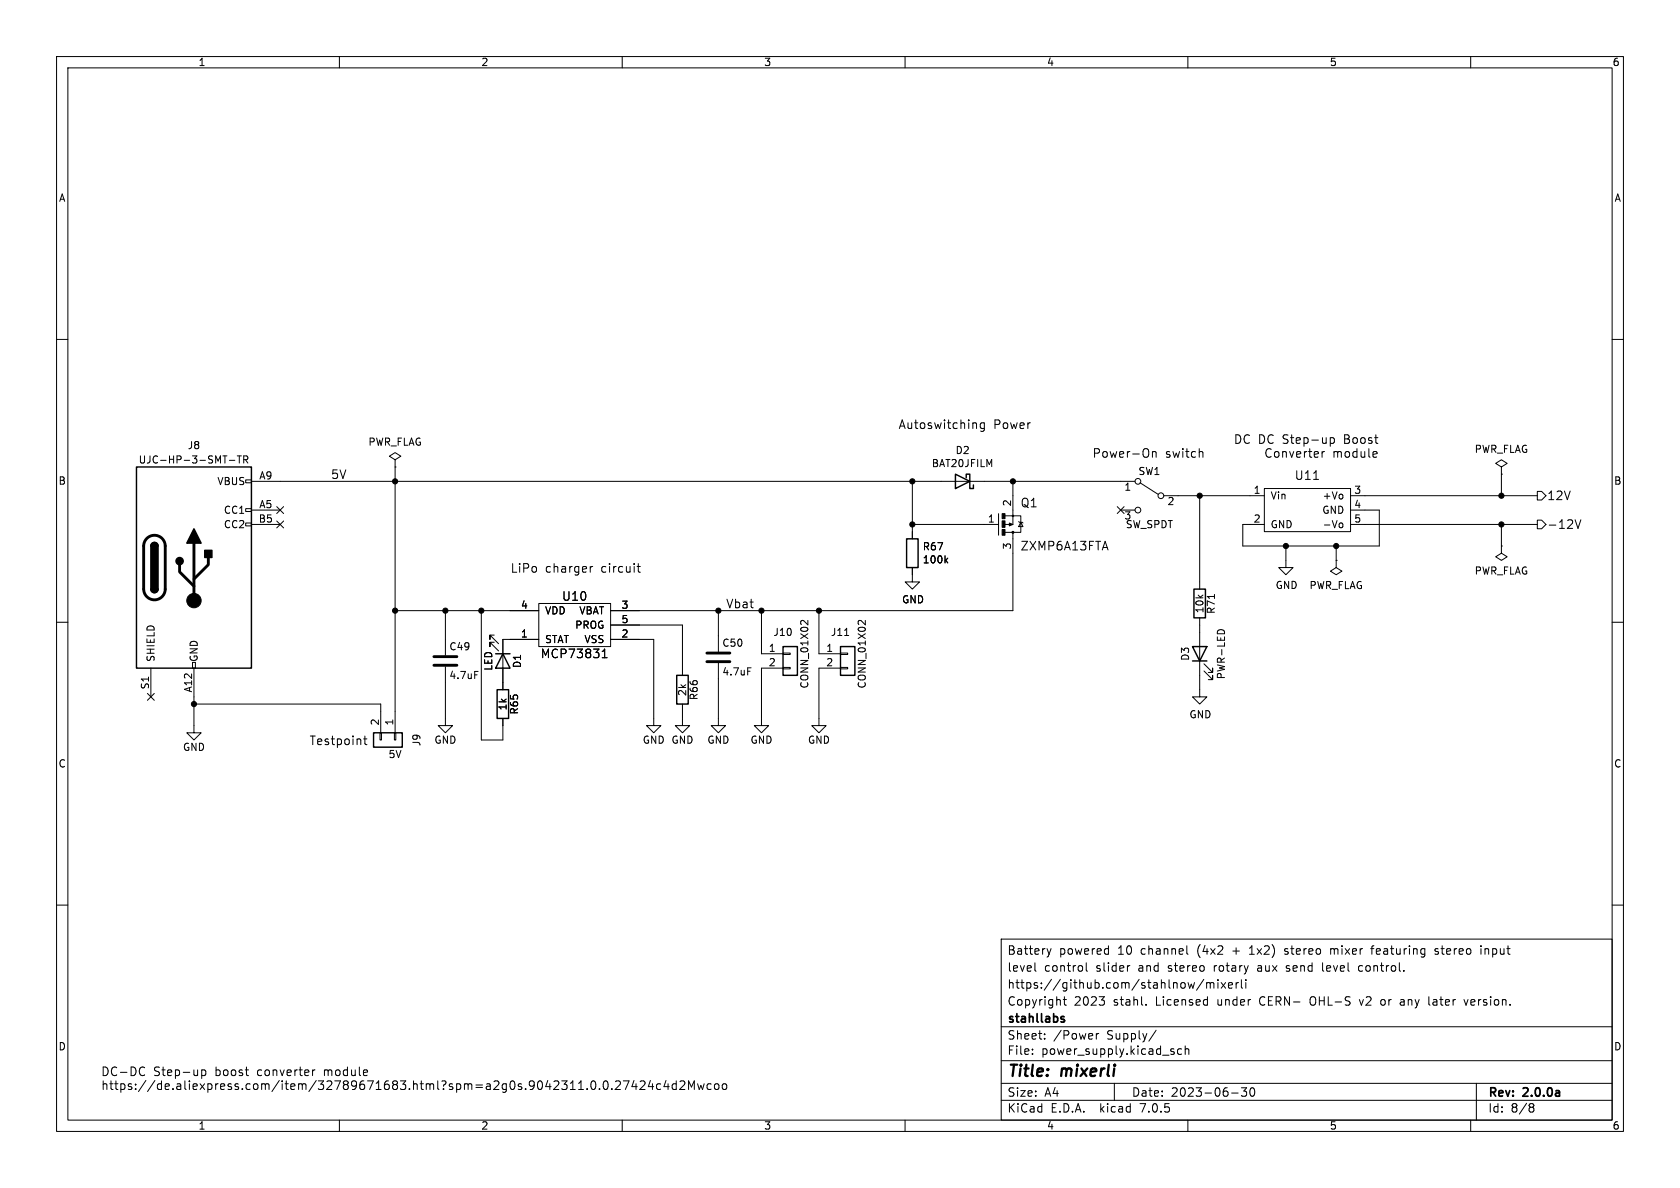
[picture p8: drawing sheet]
<svg xmlns="http://www.w3.org/2000/svg" width="297mm" height="210mm" viewBox="0 0 297 210" stroke-linecap="round" stroke-linejoin="round" font-family="sans-serif">
<g fill="none" stroke="#000" stroke-width=".18">
<path d="M10 10h277v190h-277zM12 12h273v186h-273zM60 10v2M110 10v2M160 10v2M210 10v2M260 10v2M10 60h2M285 60h2M172.4 74.7l.2 .3v.8M174 74.7v1.3l-.3 .3-.3-.1M174 74.8l-.4-.1-.3 .3v.5l.1 .2h.6"/>
<path d="M203.7 80l.3-.2 .3 .1 .1 .9M203.7 79.8v1M212.2 79.8h.2l.3 .2v.8M233.7 79.8v1M234.2 79.8l-.3 .1-.2 .2M235.2 77.4v1.5M235.2 77.4h.4l.3 .3v.4l-.1 .2h-.6M242.9 79.8l.5 .1v.3l-.7 .1M40.5 81.4h1M41.9 80.6h.8M42.3 80.6v1.3M43.1 81.3l.6-.1 .1-.2v-.3l-.7-.1v1.3"/>
<path d="M43.4 81.3l.4 .6M43.4 92.5h1v.5h-1zM43.4 89.9h1v.5h-1zM43.4 84.8h1v.5h-1zM44.4 90.2h5.1M44.4 85.1h156.3M44.4 92.7h5.1M48.9 92.1l1.2 1.2M48.9 89.6l1.2 1.2M50.1 92.1l-1.2 1.2M50.1 89.6l-1.2 1.2M69.8 81.3l1.1-.7-1.1-.6-1 .6 1 .7v1.3"/>
<path d="M69.8 82.6h.1M69.8 82.6v46.9M112.8 99.6v1.3l.4 .3M161.3 92.7h15.2M161.3 85.1v10.2M167.2 99l.4 .5M167.6 98.7l-.5 .4M176.5 90.8v3.8M177.7 91.2h2.8v2.9h-2.8M177.7 92.7h.7M179.1 94.1v13.9h-71.2M179.1 85.1v7.6"/>
<path d="M180.1 92.2l.7 .3M180.5 92.3l.3 .8h-.7zM197.5 89.6l1.2 1.2M198.1 90.2h2.6M198.7 89.6l-1.2 1.2M201.5 85.3l3.2 2.1M205.7 87.6h17.8M212.1 87.6v16.5M223.5 86.4h15.3v7.6h-15.3zM227.3 96.5v3.8h1.3l-1.3 1.3-1.2-1.3h1.2M232.2 84.7h.9M236.2 99.1v1.2l1 .7-1 .6-1-.6 1-.7"/>
<path d="M236.2 99.1h.1M236.2 96.5v2.6M237 92.4l.3 .1 .1 .2-.1 .5-.3 .1M238.8 90.2h5v6.3h-24.1v-3.8h3.8M238.8 92.7h33M238.8 87.6h33M243.4 80.8h-.5M265.4 96.5v1.3l1 .6-1 .7-1-.7 1-.6M265.4 96.5h.1M265.4 82.6l1-.7-1-.6-1 .6 1 .7v1.2M265.4 83.8h.1M265.4 83.8v3.8"/>
<path d="M265.4 92.7v3.8M271.8 86.9h.7l.8 .7-.8 .8h-.7zM271.8 91.9h.7l.8 .8-.8 .8h-.7zM278.5 91.9l.5 1.5 .5-1.5M10 110h2M26.7 118.1v5.1M34 117.1h.5v1h-.5zM34.3 118.1v11.4h1.3l-1.3 1.3-1.3-1.3h1.3M69.8 108h25.4M78.7 117.9v10.4h1.3l-1.3 1.2-1.2-1.2h1.2M78.7 108v7.8M83.9 118.7h.6"/>
<path d="M85.1 108v22.8h3.8v-3.8M87.4 112.3h-.8v.7v-.7l1.5 1.5M87.4 113.5h-.8v.8v-.8l1.5 1.6M95.2 106.7h12.7v7.6h-12.7zM95.2 113h-6.3v8.9M104.3 100.1v1.1M104.8 100.1l-.3 .1-.2 .2M106.5 116.3h.8M106.5 115.2l.4-.5v1.6M107.9 113h7.7v15.3h1.2l-1.2 1.2-1.3-1.2h1.3M107.9 110.5h12.7v8.9M112.6 100.1h.6"/>
<path d="M127 117.2v11.1h1.3l-1.3 1.2-1.3-1.2h1.3M127 108v7.2M132.2 118.1h.6M134.6 108v7.6h3.8M138.4 118h1.3v.2h-1.3zM138.4 115.4h1.3v.3h-1.3zM138.4 118.1h-3.8v10.2h1.3l-1.3 1.2-1.3-1.2h1.3M142.8 109.7v.8l-.9-.8-.3 .1-.1 .4M144.8 108v7.6h3.8M148.6 118h1.3v.2h-1.3zM148.6 115.4h1.3v.3h-1.3zM148.6 118.1h-3.8v10.2h1.2l-1.2 1.2-1.3-1.2h1.3"/>
<path d="M149.3 112.3h.7M153 109.7v.8l-.9-.8-.3 .1-.1 .4M161.3 100.3v2.6h1.3l-1.3 1.2-1.3-1.2h1.3M212.1 109.2v14h1.3l-1.3 1.3-1.3-1.3h1.3M212.9 118.6l1.5 1.5v-.7v.7h-.8M212.9 117.3l1.5 1.6v-.8v.8h-.8M215.3 111.5l.5-.2 .6 .2M285 110h2M26.1 122.6l1.2 1.2M27.3 122.6l-1.2 1.2M34.3 124.5h33v5M64.3 130.6h.6"/>
<path d="M64.5 130.1v1.3l.4 .2M67.2 129.5h.2v1.3h-.2zM69.7 129.5h.3v1.3h-.3zM120.6 124.5v3.8h1.3l-1.3 1.2-1.2-1.2h1.2M10 160h2M285 160h2M177 166h108v32h-108zM183 170.2v1.3l.2 .2M185.1 167.7l.4 1M185.5 168.7l-.2 .4M185.8 167.7l-.3 1M188 176.7h.5"/>
<path d="M188.2 176.2v1.3l.3 .2M191.3 170.8v.8M192 170.2v1.3l.2 .2M194.3 176.2h.9l-.5 .6M195.1 176.8l.1 .3-.1 .5M195.5 167.7l.5 .1M196 167.2v1.5M196 168.6l-.5 .1M199.7 170.7l-.2 .1-.2 .2M202.6 177.6v.1M209.8 167.2v1.3l.2 .2M211.2 173.7l-.3 1-.3-.7-.3 .7"/>
<path d="M212.8 173.1l-1.3 2M213 176.7l.5 .1M213.3 173.7v1M213.3 173.8l.4-.1 .3 .2M213.5 177.6l-.5 .1M213.5 176.2v1.5M214 173.9l.2-.2 .3 .1 .1 .9M214 173.9v.8M215.3 173.2v.1M215.3 173.7v1M215.9 173.7l.8 1M216.7 173.7l-.8 1"/>
<path d="M217.2 174.2l.7-.1-.1-.3-.4-.1-.2 .2v.7h.6M218.5 173.7v1M219 173.7l-.3 .1-.2 .2M219.5 173.2v1.3l.2 .2M220.2 173.2v.1M220.2 173.7v1M220.7 170.7l-.4 1M248.2 171.6v.1M251.5 167.7l.4 .1M251.9 168.6l-.4 .1M251.9 167.7v1.2l-.2 .2-.3 .1M25.1 188.6l.5 .2"/>
<path d="M25.6 190l-.5 .1M35.7 189.2l.4-.1 .3 .3v.5l-.2 .2h-.5M35.7 189.1v1.5M43.4 189.1h.5M43.6 190.1h.3M55.3 189.1v1M55.7 189.1l-.3 .1-.1 .2M60 198v2M64.8 189.1l.2 .4-.7 .1M64.9 190.1h-.1M107 191.1a.83 .83 0 0 1 .6 .6 .83 .83 0 0 1-.3 .8l-.3 .1M108.2 192.5v.1"/>
<path d="M108.8 191.2l.6-.1 .2 .1 .1 .3-1 1.1h1M110 198v2M110.2 191.1h1l-.6 1.5M112.1 191l-.4 1.1h1M112.4 191.6v1M113.2 191.2l.5-.1 .3 .1v.3l-.9 1.1h.9M115 191l-.4 1.1h1M115.3 191.6v1M116.8 191.7l-.4-.1-.3 .3v.4l.1 .2h.6M117.7 191l-.3 1.1h.9M118.1 191.6v1M119.6 191.7l-.5-.1-.3 .3v.4l.2 .2h.6"/>
<path d="M119.6 191.1v1.5M120.2 191.2l.6-.1 .2 .1 .1 .3-1 1.1h1M121.7 192.6v-1.5l.5 1.1 .5-1.1v1.5M123.3 191.6l.3 1 .3-.7 .3 .7 .3-1M125.7 191.7l-.4-.1-.3 .3v.4l.1 .2h.6M126.4 191.7l.4-.1 .3 .3v.4l-.3 .3-.4-.1-.1-.2v-.4zM127.8 191.7l.2-.1 .4 .1 .1 .6-.2 .2-.3 .1-.2-.1zM160 198v2M177 194.5h108M177 191.5h108M177 187.5h108M177 181.5h108"/>
<path d="M182.5 186.3v.1M182.5 185.5v.1M184.7 183.6v.1M184.7 182.8v.1M193.8 182.7v1M194.2 182.7l-.2 .1-.2 .2M197 191.5v3M204.4 182.1l-1.3 2M207.2 185.9l.3 .1 .1 .2-.2 .2h-.3M207.2 185.4l.3 .1M208.9 185.5l-.4-.1-.3 .3v.4l.1 .2h.6M209.5 185.5l.2-.1 .4 .1 .1 .9"/>
<path d="M209.5 184.9v1.5M210 198v2M217.7 193.2h1.2M219.5 192.3h.9l-.5 .6 .4 .1v.7l-.2 .1h-.4l-.2-.1M221.2 192.4l.1-.1a.81 .81 0 0 1 .6 .6 .81 .81 0 0 1-.3 .8l-.1 .1a.81 .81 0 0 1-.6-.6 .81 .81 0 0 1 .3-.8zM260 198v2M261 191.5v6.5M270.5 195.7h.1M270.5 195.2l.4-.1 .2 .1 .1 .3-.3 .2M270.6 195.7h.3M270.6 195.7l-.1 .1M270.9 195.7l.3 .3-.1 .5-.2 .1-.4-.1"/>
<circle cx="179.1" cy="91.2" r=".13"/>
<circle cx="201.2" cy="90.2" r=".51"/>
<circle cx="201.2" cy="85.1" r=".51"/>
<circle cx="205.2" cy="87.6" r=".51"/>
</g>
<path d="M187.6 179.8h.5M187.6 180.1l.5 .2 .1 .1-.1 .2-.4 .1" fill="none" stroke="#000" stroke-width=".3"/>
<g fill="none" stroke="#000" stroke-width=".25">
<path d="M24.1 82.6h20.3v35.5h-20.3zM26.7 96.5a.64 .64 0 0 1 .6-.6 .64 .64 0 0 1 .6 .6M160.3 95.3h2v5h-2zM168.9 83.8l2.5 1.3-2.5 1.3zM170.8 84.5v-.7h.6v2.6h.7v-.7M26.7 104.1a.64 .64 0 0 0 .6 .7 .64 .64 0 0 0 .6-.7M87.6 115.6h2.6M88.9 115.6l1.3 2.5h-2.6zM119.6 119.4h2.1v5.1h-2.1zM138.4 114.3h2.6v5.1h-2.6zM148.6 114.3h2.5v5.1h-2.5zM210.8 114.3h2.6l-1.3 2.5z"/>
<path d="M210.8 116.8h2.6M211.1 104.1h2v5.1h-2zM66 129.5h5.1v2.6h-5.1zM87.9 121.9h2v5.1h-2z"/>
</g>
<path d="M26 95.2a1.9 1.9 0 0 1 2-.4 1.9 1.9 0 0 1 1.2 1.7v7.6a1.91 1.91 0 0 1-1.9 1.9 1.91 1.91 0 0 1-1.9-1.9v-7.7l.2-.7zM31.7 99.8v1.3l2.6 2.5M34.3 96v10.2M36.8 98.6v1.2l-2.5 2.6M76.7 117.6h4.1M76.7 116.1h4.1M125 117h4M125 115.4h4" fill="none" stroke="#000" stroke-width=".51"/>
<g fill="#000" stroke="#000" stroke-width=".25">
<path d="M26.9 96.1a.64 .64 0 0 1 .6-.2 .64 .64 0 0 1 .4 .6h-1.2zM34.3 93.5l1.3 2.5h-2.6zM36.2 97.3h1.3v1.3h-1.3zM26.7 96.5h1.2v7.6h-1.2zM26.7 104.1h1.2a.64 .64 0 0 1-.6 .7 .64 .64 0 0 1-.6-.7z"/>
<circle cx="31.7" cy="99.2" r=".63"/>
</g>
<g fill="#000" stroke="#000" stroke-width=".18">
<path d="M177.2 93.6h.5v1h-.5zM177.2 92.1h.5v1.1h-.5zM177.2 90.8h.5v.9h-.5zM178.4 92.5l.7 .2-.7 .3z"/>
<circle cx="69.8" cy="85.1" r=".46"/>
<circle cx="161.3" cy="85.1" r=".46"/>
<circle cx="161.3" cy="92.7" r=".46"/>
<circle cx="179.1" cy="94.1" r=".18"/>
<circle cx="179.1" cy="85.1" r=".46"/>
<circle cx="212.1" cy="87.6" r=".46"/>
<circle cx="227.3" cy="96.5" r=".46"/>
<circle cx="236.2" cy="96.5" r=".46"/>
<circle cx="265.4" cy="92.7" r=".46"/>
<circle cx="265.4" cy="87.6" r=".46"/>
<circle cx="34.3" cy="106.2" r="1.27"/>
<circle cx="69.8" cy="108" r=".46"/>
<circle cx="78.7" cy="108" r=".46"/>
<circle cx="85.1" cy="108" r=".46"/>
<circle cx="127" cy="108" r=".46"/>
<circle cx="134.6" cy="108" r=".46"/>
<circle cx="144.8" cy="108" r=".46"/>
<circle cx="34.3" cy="124.5" r=".46"/>
</g>
<g font-size="2.8">
<text x="178" y="190.8">Title:</text>
<text x="187.5" y="190.8">mixerli</text>
</g>
<g font-size="2.1">
<text x="158.7" y="76">Autoswitching</text>
<text x="175.5" y="76">Power</text>
<text x="193" y="81">Power-On</text>
<text x="205.9" y="81">switch</text>
<text x="218.1" y="78.6">DC DC Step-up</text>
<text x="223.5" y="81">Converter</text>
<text x="235.6" y="81">module</text>
<text x="237.6" y="78.6">Boost</text>
<text x="58.4" y="84.8">5V</text>
<text x="180.4" y="89.9">Q1</text>
<text x="228.9" y="85">U11</text>
<text x="273.4" y="88.6">12V</text>
<text x="273.4" y="93.7">-12V</text>
<text x="90.2" y="101.4">LiPo</text>
<text x="96.3" y="101.4">charger</text>
<text x="106.1" y="101.4">circuit</text>
<text x="180.4" y="97.5">ZXMP6A13FTA</text>
<text x="99.3" y="106.4">U10</text>
<text x="128.3" y="107.6">Vbat</text>
<text x="95.5" y="116.5">MCP73831</text>
<text x="54.6" y="131.8">Testpoint</text>
<text x="178" y="171.9">level</text>
<text x="178" y="168.9">Battery</text>
<text x="184.5" y="171.9">control</text>
<text x="187.2" y="168.9">powered</text>
<text x="193.7" y="171.9">slider</text>
<text x="197.5" y="168.9">10</text>
<text x="201.2" y="171.9">and</text>
<text x="201.6" y="168.9">channel</text>
<text x="206.5" y="171.9">stereo</text>
<text x="211.6" y="168.9">(4x2</text>
<text x="214.6" y="171.9">rotary</text>
<text x="217.9" y="168.9">+</text>
<text x="221" y="168.9">1x2)</text>
<text x="222.4" y="171.9">aux</text>
<text x="227.3" y="168.9">stereo</text>
<text x="227.6" y="171.9">send</text>
<text x="234" y="171.9">level</text>
<text x="235.4" y="168.9">mixer</text>
<text x="240.5" y="171.9">control.</text>
<text x="242.8" y="168.9">featuring</text>
<text x="254.1" y="168.9">stereo</text>
<text x="262.2" y="168.9">input</text>
<text x="178" y="177.9">Copyright</text>
<text x="178" y="174.9">https://github.com/stahlnow/mixerli</text>
<text x="189.8" y="177.9">2023</text>
<text x="196.7" y="177.9">stahl.</text>
<text x="204.2" y="177.9">Licensed</text>
<text x="215.2" y="177.9">under</text>
<text x="222.7" y="177.9">CERN-</text>
<text x="231.7" y="177.9">OHL-S</text>
<text x="240.6" y="177.9">v2</text>
<text x="244.4" y="177.9">or</text>
<text x="247.9" y="177.9">any</text>
<text x="253" y="177.9">later</text>
<text x="259.4" y="177.9">version.</text>
<text x="178" y="183.9">Sheet:</text>
<text x="178" y="181.1">stahllabs</text>
<text x="186.2" y="183.9">/Power</text>
<text x="195.6" y="183.9">Supply/</text>
<text x="17.8" y="190.3">DC-DC</text>
<text x="27" y="190.3">Step-up</text>
<text x="37.9" y="190.3">boost</text>
<text x="45.4" y="190.3">converter</text>
<text x="57.2" y="190.3">module</text>
<text x="178" y="186.6">File:</text>
<text x="184" y="186.6">power_supply.kicad_sch</text>
<text x="17.8" y="192.8">https://de.aliexpress.com/item/32789671683.html?spm=a2g0s.9042311.0.0.27424c4d2Mwcoo</text>
<text x="178" y="196.8">KiCad</text>
<text x="178" y="194">Size:</text>
<text x="184.6" y="194">A4</text>
<text x="185.7" y="196.8">E.D.A.</text>
<text x="194.4" y="196.8">kicad</text>
<text x="200" y="194">Date:</text>
<text x="201.5" y="196.8">7.0.5</text>
<text x="206.9" y="194">2023-06-30</text>
<text x="263" y="194.2">Rev:</text>
<text x="263" y="196.8">Id:</text>
<text x="267" y="196.8">8/8</text>
<text x="269.2" y="194.2">2.0.0a</text>
</g>
<g font-size="1.8">
<text x="35" y="11.8">1</text>
<text x="85" y="11.8">2</text>
<text x="135" y="11.8">3</text>
<text x="185" y="11.8">4</text>
<text x="235" y="11.8">5</text>
<text x="285" y="11.8">6</text>
<text x="10.4" y="35.8">A</text>
<text x="285.4" y="35.8">A</text>
<text x="24.5" y="82.1">UJC-HP-3-SMT-TR</text>
<text x="33.1" y="79.6">J8</text>
<text x="65.1" y="79">PWR_FLAG</text>
<text x="164.7" y="82.7">BAT20JFILM</text>
<text x="168.9" y="80.4">D2</text>
<text x="260.6" y="80.2">PWR_FLAG</text>
<text x="10.3" y="85.8">B</text>
<text x="38.4" y="85.9">VBUS</text>
<text x="45.8" y="89.9">A5</text>
<text x="45.8" y="84.8">A9</text>
<text x="178.8" y="89.6" transform="rotate(-90 178.8 89.6)">2</text>
<text x="198.7" y="87">1</text>
<text x="201.2" y="84.1">SW1</text>
<text x="206.3" y="89.5">2</text>
<text x="221.6" y="87.4">1</text>
<text x="224.5" y="88.5">Vin</text>
<text x="233.8" y="88.5">+Vo</text>
<text x="239.4" y="87.4">3</text>
<text x="239.4" y="89.9">4</text>
<text x="285.3" y="85.8">B</text>
<text x="39.6" y="91">CC1</text>
<text x="39.6" y="93.5">CC2</text>
<text x="45.7" y="92.5">B5</text>
<text x="174.6" y="92.5">1</text>
<text x="198.7" y="92.1">3</text>
<text x="199" y="93.5">SW_SPDT</text>
<text x="221.6" y="92.5">2</text>
<text x="224.5" y="93.5">GND</text>
<text x="233.7" y="91">GND</text>
<text x="233.8" y="93.5">-Vo</text>
<text x="239.4" y="92.5">5</text>
<text x="163.1" y="97.4">R67</text>
<text x="163.1" y="99.8">100k</text>
<text x="178.8" y="97.2" transform="rotate(-90 178.8 97.2)">3</text>
<text x="260.6" y="101.7">PWR_FLAG</text>
<text x="92" y="107.7">4</text>
<text x="109.8" y="107.7">3</text>
<text x="159.4" y="106.8">GND</text>
<text x="225.5" y="104.3">GND</text>
<text x="231.4" y="104.3">PWR_FLAG</text>
<text x="92" y="112.8">1</text>
<text x="96.3" y="113.9">STAT</text>
<text x="96.3" y="108.8">VDD</text>
<text x="101.7" y="111.3">PROG</text>
<text x="102.4" y="108.8">VBAT</text>
<text x="103.3" y="113.9">VSS</text>
<text x="109.8" y="112.8">2</text>
<text x="109.8" y="110.2">5</text>
<text x="136.7" y="112.6">J10</text>
<text x="146.8" y="112.6">J11</text>
<text x="212.9" y="108.5" transform="rotate(-90 212.9 108.5)">10k</text>
<text x="214.9" y="108.6" transform="rotate(-90 214.9 108.6)">R71</text>
<text x="27.5" y="117.1" transform="rotate(-90 27.5 117.1)">SHIELD</text>
<text x="35.1" y="117.1" transform="rotate(-90 35.1 117.1)">GND</text>
<text x="79.4" y="115.1">C49</text>
<text x="87.2" y="118.6" transform="rotate(-90 87.2 118.6)">LED</text>
<text x="92.3" y="118.1" transform="rotate(-90 92.3 118.1)">D1</text>
<text x="127.6" y="114.5">C50</text>
<text x="127.6" y="119.6">4.7uF</text>
<text x="135.9" y="115.3">1</text>
<text x="135.9" y="117.9">2</text>
<text x="146" y="115.3">1</text>
<text x="146" y="117.9">2</text>
<text x="210.4" y="116.9" transform="rotate(-90 210.4 116.9)">D3</text>
<text x="26.4" y="121.9" transform="rotate(-90 26.4 121.9)">S1</text>
<text x="34" y="122.5" transform="rotate(-90 34 122.5)">A12</text>
<text x="79.4" y="120.2">4.7uF</text>
<text x="89.7" y="125.6" transform="rotate(-90 89.7 125.6)">1k</text>
<text x="121.5" y="123.1" transform="rotate(-90 121.5 123.1)">2k</text>
<text x="123.5" y="123.8" transform="rotate(-90 123.5 123.8)">R66</text>
<text x="143.1" y="121.8" transform="rotate(-90 143.1 121.8)">CONN_01X02</text>
<text x="153.2" y="121.8" transform="rotate(-90 153.2 121.8)">CONN_01X02</text>
<text x="216.7" y="120.1" transform="rotate(-90 216.7 120.1)">PWR-LED</text>
<text x="67.1" y="128.3" transform="rotate(-90 67.1 128.3)">2</text>
<text x="69.6" y="128.3" transform="rotate(-90 69.6 128.3)">1</text>
<text x="74.5" y="132" transform="rotate(-90 74.5 132)">J9</text>
<text x="76.7" y="131.6">GND</text>
<text x="91.8" y="126.4" transform="rotate(-90 91.8 126.4)">R65</text>
<text x="113.6" y="131.6">GND GND</text>
<text x="125" y="131.6">GND</text>
<text x="132.6" y="131.6">GND</text>
<text x="142.8" y="131.6">GND</text>
<text x="210.2" y="127.1">GND</text>
<text x="10.3" y="135.8">C</text>
<text x="32.3" y="132.9">GND</text>
<text x="68.6" y="134.2">5V</text>
<text x="285.3" y="135.8">C</text>
<text x="10.3" y="185.8">D</text>
<text x="285.3" y="185.8">D</text>
<text x="35" y="199.8">1</text>
<text x="85" y="199.8">2</text>
<text x="135" y="199.8">3</text>
<text x="185" y="199.8">4</text>
<text x="235" y="199.8">5</text>
<text x="285" y="199.8">6</text>
</g>
</svg>
